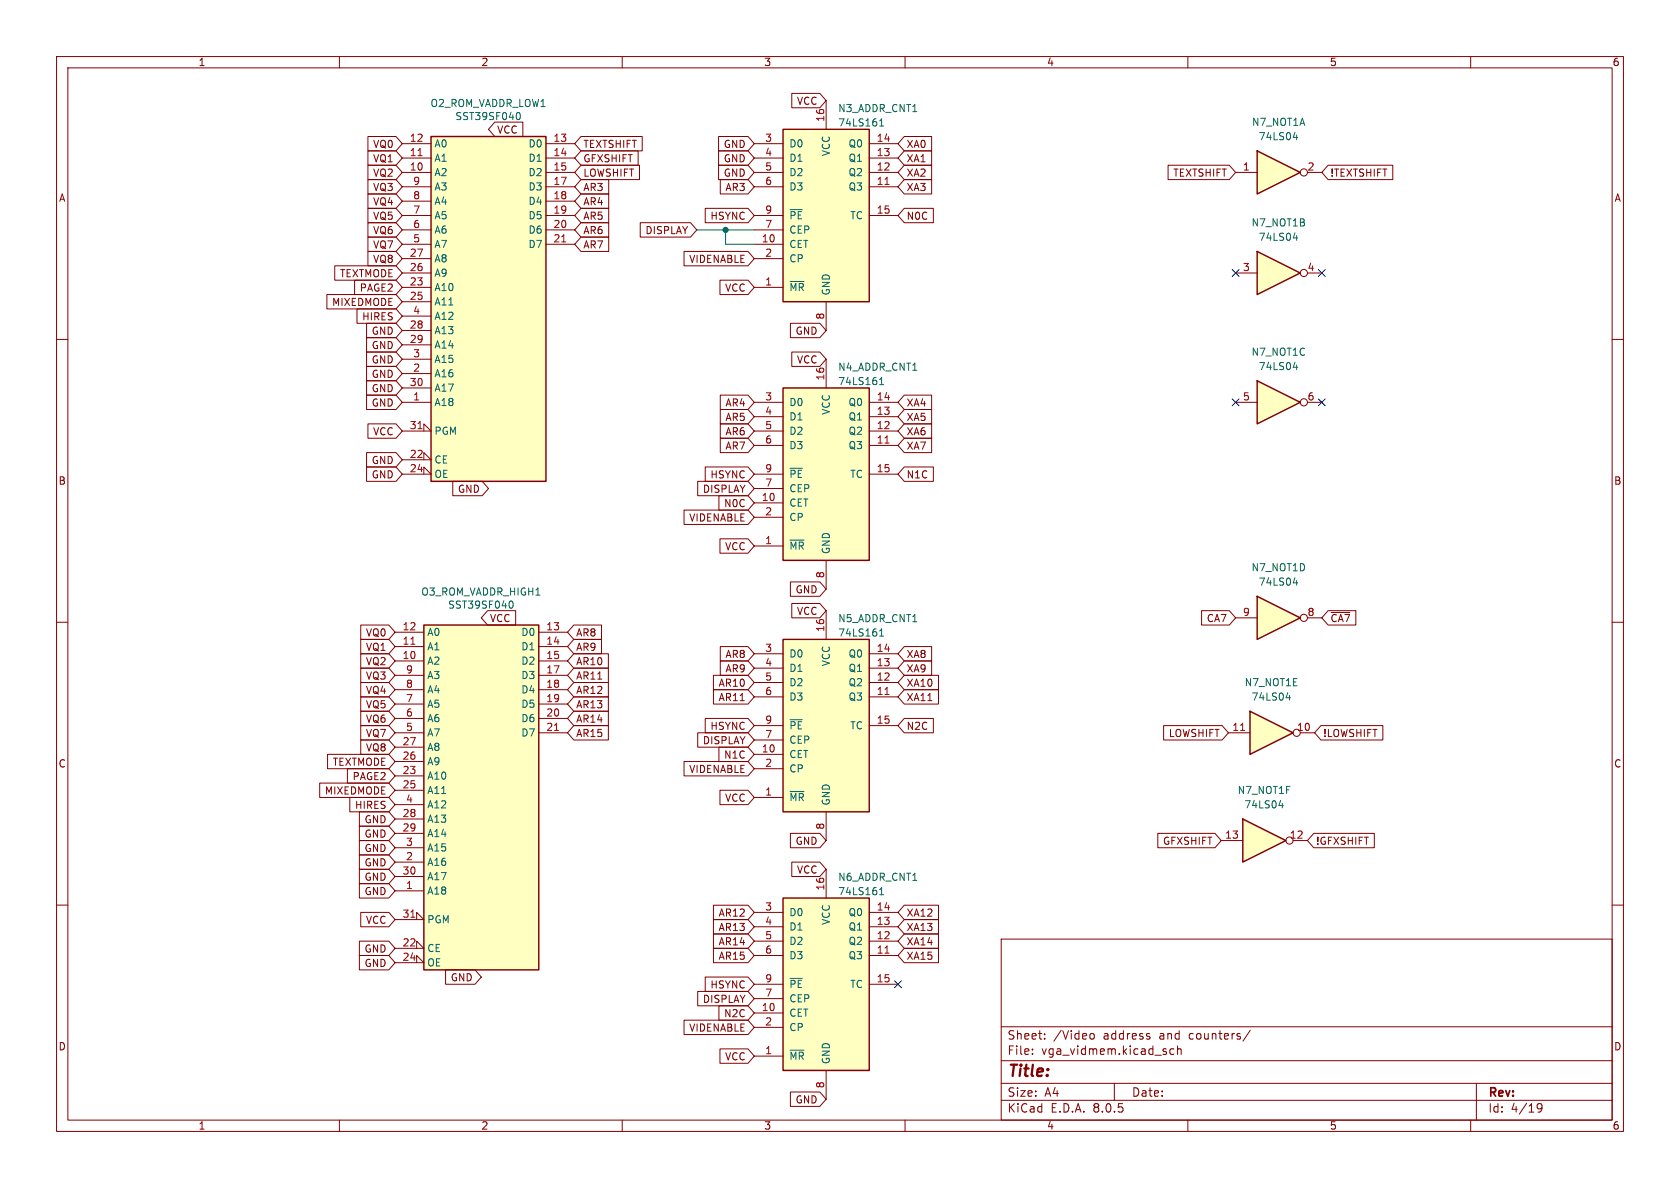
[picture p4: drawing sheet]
<svg xmlns="http://www.w3.org/2000/svg" width="297mm" height="210mm" viewBox="0 0 297 210" stroke-linecap="round" stroke-linejoin="round" font-family="sans-serif">
<g fill="none" stroke="#840000" stroke-width=".18">
<path d="M10 10h277v190h-277zM12 12h273v186h-273zM60 10v2M110 10v2M160 10v2M210 10v2M260 10v2M10 60h2M285 60h2M10 110h2M285 110h2M10 160h2"/>
<path d="M285 160h2M177 166h108v32h-108zM60 198v2M110 198v2M160 198v2M177 194.5h108M177 191.5h108M177 187.5h108M177 181.5h108M182.5 186.3v.1M182.5 185.5v.1M184.7 183.6v.1"/>
<path d="M184.7 182.8v.1M192.7 182.8l.5-.1 .3 .3v.4l-.2 .2-.3 .1-.3-.1M197 191.5v3M203.1 183.2l.2 .2-.2 .3M203.1 182.7l.1 .1M207.5 185.5l-.4-.1-.3 .3v.4l.2 .2h.5M208.2 185.5l.2-.1 .3 .1 .1 .9M208.2 184.9v1.5M210 198v2M221 182.1l-1.3 2M260 198v2M261 191.5v6.5"/>
<path d="M271.7 195.4l.3-.3 .5 .1a.99 .99 0 0 1-.3 1.4h-.3M271.7 195.7l.3 .3h.5l.1-.3"/>
</g>
<path d="M76.2 24.1h20.3v61h-20.3z" fill="#ffffc2"/>
<path d="M76.2 24.1h20.3v61h-20.3z" fill="none" stroke="#840000" stroke-width=".25"/>
<g fill="none" stroke="#840000" stroke-width=".18">
<path d="M71.1 30.5h5.1M71.1 27.9h5.1M71.1 25.4h5.1M71.1 33h5.1M71.1 35.6h5.1M71.1 38.1h5.1M96.5 30.5h5.1M96.5 27.9h5.1M96.5 25.4h5.1M96.5 33h5.1M96.5 35.6h5.1M96.5 38.1h5.1"/>
<path d="M71.1 40.6h5.1M71.1 43.2h5.1M71.1 50.8h5.1M71.1 53.3h5.1M71.1 48.3h5.1M71.1 45.7h5.1M71.1 58.4h5.1M71.1 55.9h5.1M96.5 40.6h5.1M96.5 43.2h5.1M71.1 76.2h5.1l-1.3-1.3v1.3M71.1 71.1h5.1"/>
<path d="M71.1 66h5.1M71.1 61h5.1M71.1 63.5h5.1M71.1 68.6h5.1M71.1 81.3h5.1l-1.3-1.3v1.3M71.1 83.8h5.1l-1.3-1.2v1.2"/>
</g>
<path d="M73.9 27.5h.7M99.3 42.8h.7M73.9 75.8h.7" fill="none" stroke="#a90000" stroke-width=".18"/>
<path d="M91.8 19.9a.75 .75 0 0 1-.2 1.3" fill="none" stroke="#006464" stroke-width=".18"/>
<path d="M221 125.7l7.6 3.8-7.6 3.9z" fill="#ffffc2"/>
<path d="M221 125.7l7.6 3.8-7.6 3.9z" fill="none" stroke="#840000" stroke-width=".25"/>
<g fill="none" stroke="#840000" stroke-width=".18">
<path d="M217.2 129.5h3.8M229.9 129.5h2.5"/>
<circle cx="229.2" cy="129.5" r=".63"/>
</g>
<path d="M219.3 129.1h.7" fill="none" stroke="#a90000" stroke-width=".18"/>
<path d="M227.4 123.3h.7M228 122.9v.9" fill="none" stroke="#006464" stroke-width=".18"/>
<path d="M138.4 22.9h15.3v30.4h-15.3z" fill="#ffffc2"/>
<path d="M138.4 22.9h15.3v30.4h-15.3z" fill="none" stroke="#840000" stroke-width=".25"/>
<g fill="none" stroke="#840000" stroke-width=".18">
<path d="M146 17.8v5.1M133.3 33h5.1M133.3 30.5h5.1M133.3 27.9h5.1M133.3 25.4h5.1M133.3 38.1h5.1M153.7 33h5M153.7 30.5h5M153.7 27.9h5M153.7 25.4h5M153.7 38.1h5M133.3 50.8h5.1"/>
<path d="M133.3 43.2h5.1M133.3 45.7h5.1M133.3 40.6h5.1M146 53.3v5.1"/>
</g>
<path d="M139.7 37.1h2.1M155.5 22.3h.7M155.5 21.4l.4-.4v1.3M139.7 49.8h2.4" fill="none" stroke="#006464" stroke-width=".18"/>
<path d="M156.5 32.6h.7" fill="none" stroke="#a90000" stroke-width=".18"/>
<path d="M222.2 67.3l7.7 3.8-7.7 3.8z" fill="#ffffc2"/>
<path d="M222.2 67.3l7.7 3.8-7.7 3.8z" fill="none" stroke="#840000" stroke-width=".25"/>
<g fill="none" stroke="#840000" stroke-width=".18">
<path d="M218.4 71.1h3.8M231.1 71.1h2.6"/>
<circle cx="230.5" cy="71.1" r=".63"/>
</g>
<path d="M228.6 64.9h.8M229.2 64.5v.8" fill="none" stroke="#006464" stroke-width=".18"/>
<path d="M222.2 105.4l7.7 3.8-7.7 3.8z" fill="#ffffc2"/>
<path d="M222.2 105.4l7.7 3.8-7.7 3.8z" fill="none" stroke="#840000" stroke-width=".25"/>
<g fill="none" stroke="#840000" stroke-width=".18">
<path d="M218.4 109.2h3.8M231.1 109.2h2.6"/>
<circle cx="230.5" cy="109.2" r=".63"/>
</g>
<path d="M228.6 103h.8M229.2 102.6v.8" fill="none" stroke="#006464" stroke-width=".18"/>
<path d="M138.4 113h15.3v30.5h-15.3z" fill="#ffffc2"/>
<path d="M138.4 113h15.3v30.5h-15.3z" fill="none" stroke="#840000" stroke-width=".25"/>
<g fill="none" stroke="#840000" stroke-width=".18">
<path d="M133.3 118.1h5.1M133.3 115.6h5.1M146 108v5M153.7 118.1h5M153.7 115.6h5M133.3 133.4h5.1M133.3 123.2h5.1M133.3 120.7h5.1M133.3 128.3h5.1M133.3 135.9h5.1M133.3 130.8h5.1M153.7 123.2h5"/>
<path d="M153.7 120.7h5M153.7 128.3h5M133.3 141h5.1M146 143.5v5.1"/>
</g>
<path d="M155.5 112.4h.7M155.5 111.5l.4-.3v1.2M139.7 139.9h2.4M139.7 127.2h2.1" fill="none" stroke="#006464" stroke-width=".18"/>
<path d="M156.5 122.8h.7" fill="none" stroke="#a90000" stroke-width=".18"/>
<path d="M138.4 68.6h15.3v30.5h-15.3z" fill="#ffffc2"/>
<path d="M138.4 68.6h15.3v30.5h-15.3z" fill="none" stroke="#840000" stroke-width=".25"/>
<g fill="none" stroke="#840000" stroke-width=".18">
<path d="M133.3 78.7h5.1M133.3 76.2h5.1M133.3 73.7h5.1M133.3 71.1h5.1M146 63.5v5.1M153.7 78.7h5M153.7 76.2h5M153.7 73.7h5M153.7 71.1h5M133.3 96.5h5.1M133.3 88.9h5.1M133.3 83.8h5.1"/>
<path d="M133.3 91.4h5.1M133.3 86.4h5.1M146 99.1v5M153.7 83.8h5"/>
</g>
<path d="M155.5 68h.7M155.5 67.1l.4-.4v1.3M139.7 95.5h2.4M139.7 82.8h2.1" fill="none" stroke="#006464" stroke-width=".18"/>
<path d="M156.5 78.3h.7" fill="none" stroke="#a90000" stroke-width=".18"/>
<path d="M138.4 158.8h15.3v30.4h-15.3z" fill="#ffffc2"/>
<path d="M138.4 158.8h15.3v30.4h-15.3z" fill="none" stroke="#840000" stroke-width=".25"/>
<g fill="none" stroke="#840000" stroke-width=".18">
<path d="M146 153.7v5.1M133.3 179.1h5.1M133.3 168.9h5.1M133.3 166.4h5.1M133.3 163.8h5.1M133.3 161.3h5.1M133.3 174h5.1M133.3 176.5h5.1M153.7 168.9h5M153.7 166.4h5M153.7 163.8h5M153.7 161.3h5"/>
<path d="M153.7 174h5M133.3 186.7h5.1M133.3 181.6h5.1M146 189.2v5.1"/>
</g>
<path d="M155.5 158.2h.7M155.5 157.3l.4-.4v1.3M139.7 172.9h2.1M139.7 185.6h2.4" fill="none" stroke="#006464" stroke-width=".18"/>
<path d="M156.5 168.5h.7" fill="none" stroke="#a90000" stroke-width=".18"/>
<path d="M219.7 144.8l7.6 3.8-7.6 3.8z" fill="#ffffc2"/>
<path d="M219.7 144.8l7.6 3.8-7.6 3.8z" fill="none" stroke="#840000" stroke-width=".25"/>
<g fill="none" stroke="#840000" stroke-width=".18">
<path d="M215.9 148.6h3.8M228.6 148.6h2.5"/>
<circle cx="228" cy="148.6" r=".63"/>
</g>
<path d="M226.1 142.4h.8M226.7 142v.8" fill="none" stroke="#006464" stroke-width=".18"/>
<path d="M74.9 110.5h20.3v61h-20.3z" fill="#ffffc2"/>
<path d="M74.9 110.5h20.3v61h-20.3z" fill="none" stroke="#840000" stroke-width=".25"/>
<g fill="none" stroke="#840000" stroke-width=".18">
<path d="M69.8 116.8h5.1M69.8 114.3h5.1M69.8 111.8h5.1M69.8 119.4h5.1M95.2 116.8h5.1M95.2 114.3h5.1M95.2 111.8h5.1M95.2 119.4h5.1M69.8 121.9h5.1M69.8 124.5h5.1M69.8 127h5.1M69.8 129.5h5.1"/>
<path d="M69.8 137.2h5.1M69.8 139.7h5.1M69.8 134.6h5.1M69.8 132.1h5.1M95.2 121.9h5.1M95.2 124.5h5.1M95.2 127h5.1M95.2 129.5h5.1M69.8 157.5h5.1M69.8 152.4h5.1M69.8 144.8h5.1M69.8 147.3h5.1"/>
<path d="M69.8 149.9h5.1M69.8 154.9h5.1M69.8 142.2h5.1M69.8 167.6h5.1l-1.2-1.2v1.2M69.8 170.2h5.1l-1.2-1.3v1.3M69.8 162.6h5.1l-1.2-1.3v1.3"/>
</g>
<path d="M72.6 113.9h.8M98 129.1h.8M72.6 162.1h.8" fill="none" stroke="#a90000" stroke-width=".18"/>
<path d="M90.5 106.3a.75 .75 0 0 1-.2 1.2" fill="none" stroke="#006464" stroke-width=".18"/>
<path d="M222.2 26.7l7.7 3.8-7.7 3.8z" fill="#ffffc2"/>
<path d="M222.2 26.7l7.7 3.8-7.7 3.8z" fill="none" stroke="#840000" stroke-width=".25"/>
<g fill="none" stroke="#840000" stroke-width=".18">
<path d="M218.4 30.5h3.8M231.1 30.5h2.6"/>
<circle cx="230.5" cy="30.5" r=".63"/>
</g>
<path d="M228.6 24.3h.8M229.2 23.9v.8" fill="none" stroke="#006464" stroke-width=".18"/>
<path d="M222.2 44.5l7.7 3.8-7.7 3.8z" fill="#ffffc2"/>
<path d="M222.2 44.5l7.7 3.8-7.7 3.8z" fill="none" stroke="#840000" stroke-width=".25"/>
<g fill="none" stroke="#840000" stroke-width=".18">
<path d="M140 16.5h4.9l1.1 1.3-1.1 1.3h-4.9zM65 31.7h5l1.1 1.3-1.1 1.3h-5zM65 29.2h5l1.1 1.3-1.1 1.3h-5zM65 26.7h5l1.1 1.2-1.1 1.3h-5zM65 24.1h5l1.1 1.3-1.1 1.3h-5zM65 39.4h5l1.1 1.2-1.1 1.3h-5zM65 36.8h5l1.1 1.3-1.1 1.3h-5zM65 34.3h5l1.1 1.3-1.1 1.2h-5zM87.5 21.6h4.9v2.5h-4.9l-1.1-1.2zM102.7 34.3h4.9v2.5h-4.9l-1.1-1.2zM102.7 29.2h10.4v2.6h-10.4l-1.1-1.3zM102.7 26.7h10.1v2.5h-10.1l-1.1-1.3z"/>
<path d="M102.7 31.7h4.9v2.6h-4.9l-1.1-1.3zM102.7 36.8h4.9v2.6h-4.9l-1.1-1.3zM102.7 39.4h4.9v2.5h-4.9l-1.1-1.3zM102.7 24.1h10.8v2.6h-10.8l-1.1-1.3zM113.2 39.4h8.9l1.1 1.2-1.1 1.3h-8.9zM124.7 36.8h7.5l1.1 1.3-1.1 1.3h-7.5zM127 26.7h5.2l1.1 1.2-1.1 1.3h-5.2zM127 24.1h5.2l1.1 1.3-1.1 1.3h-5.2zM127 29.2h5.2l1.1 1.3-1.1 1.3h-5.2zM127.3 31.7h4.9l1.1 1.3-1.1 1.3h-4.9zM159.9 24.1h4.8v2.6h-4.8l-1.2-1.3zM159.9 36.8h5.1v2.6h-5.1l-1.2-1.3z"/>
<path d="M159.9 31.7h4.8v2.6h-4.8l-1.2-1.3zM159.9 29.2h4.8v2.6h-4.8l-1.2-1.3zM159.9 26.7h4.8v2.5h-4.8l-1.2-1.3zM206.5 29.2h10.8l1.1 1.3-1.1 1.3h-10.8zM234.8 29.2h11.4v2.6h-11.4l-1.1-1.3zM57.8 52.1h12.2l1.1 1.2-1.1 1.3h-12.2zM59.2 47h10.8l1.1 1.3-1.1 1.2h-10.8zM62.7 49.5h7.3l1.1 1.3-1.1 1.3h-7.3zM63.1 54.6h6.9l1.1 1.3-1.1 1.3h-6.9zM64.8 59.7h5.2l1.1 1.3-1.1 1.2h-5.2zM64.8 57.1h5.2l1.1 1.3-1.1 1.3h-5.2zM65 41.9h5l1.1 1.3-1.1 1.3h-5z"/>
<path d="M65 44.4h5l1.1 1.3-1.1 1.3h-5zM102.7 41.9h4.9v2.6h-4.9l-1.1-1.3zM120.9 44.4h11.3l1.1 1.3-1.1 1.3h-11.3zM127.3 49.5h4.9l1.1 1.3-1.1 1.3h-4.9zM139.7 57.1h5.2l1.1 1.3-1.1 1.3h-5.2zM218.4 48.3h3.8M231.1 48.3h2.6M64.8 69.8h5.2l1.1 1.3-1.1 1.3h-5.2zM64.8 62.2h5.2l1.1 1.3-1.1 1.3h-5.2zM64.8 67.3h5.2l1.1 1.3-1.1 1.3h-5.2zM64.8 64.8h5.2l1.1 1.2-1.1 1.3h-5.2zM65 74.9h5l1.1 1.3-1.1 1.3h-5z"/>
<path d="M127.3 72.4h4.9l1.1 1.3-1.1 1.2h-4.9zM127.3 74.9h4.9l1.1 1.3-1.1 1.3h-4.9zM127.3 77.5h4.9l1.1 1.2-1.1 1.3h-4.9zM127.3 69.8h4.9l1.1 1.3-1.1 1.3h-4.9zM140 62.2h4.9l1.1 1.3-1.1 1.3h-4.9zM159.9 77.5h4.8v2.5h-4.8l-1.2-1.3zM159.9 74.9h4.8v2.6h-4.8l-1.2-1.3zM159.9 69.8h4.8v2.6h-4.8l-1.2-1.3zM159.9 72.4h4.8v2.5h-4.8l-1.2-1.2zM64.8 82.5h5.2l1.1 1.3-1.1 1.3h-5.2zM64.8 80h5.2l1.1 1.3-1.1 1.3h-5.2zM80 85.1h5.2l1.2 1.3-1.2 1.2h-5.2z"/>
<path d="M120.9 90.2h11.3l1.1 1.2-1.1 1.3h-11.3zM123.3 85.1h8.9l1.1 1.3-1.1 1.2h-8.9zM124.7 82.5h7.5l1.1 1.3-1.1 1.3h-7.5zM127.1 87.6h5.1l1.1 1.3-1.1 1.3h-5.1zM127.3 95.2h4.9l1.1 1.3-1.1 1.3h-4.9zM159.9 82.5h5.1v2.6h-5.1l-1.2-1.3zM63.8 115.6h4.9l1.1 1.2-1.1 1.3h-4.9zM63.8 113h4.9l1.1 1.3-1.1 1.3h-4.9zM63.8 110.5h4.9l1.1 1.3-1.1 1.2h-4.9zM63.8 118.1h4.9l1.1 1.3-1.1 1.3h-4.9zM86.2 107.9h5v2.6h-5l-1.1-1.3zM101.4 115.6h6.2v2.5h-6.2l-1.1-1.3z"/>
<path d="M101.4 118.1h6.2v2.6h-6.2l-1.1-1.3zM101.4 110.5h4.9v2.5h-4.9l-1.1-1.2zM101.4 113h4.9v2.6h-4.9l-1.1-1.3zM126.1 119.4h6.1l1.1 1.3-1.1 1.2h-6.1zM127.3 116.8h4.9l1.1 1.3-1.1 1.3h-4.9zM127.3 114.3h4.9l1.1 1.3-1.1 1.2h-4.9zM139.7 102.9h5.2l1.1 1.2-1.1 1.3h-5.2zM140 106.7h4.9l1.1 1.3-1.1 1.2h-4.9zM159.9 119.4h6v2.5h-6l-1.2-1.2zM159.9 114.3h4.8v2.5h-4.8l-1.2-1.2zM159.9 116.8h4.8v2.6h-4.8l-1.2-1.3zM212.4 107.9h4.9l1.1 1.3-1.1 1.3h-4.9z"/>
<path d="M234.8 107.9h4.9v2.6h-4.9l-1.1-1.3zM235.3 108.3h3.4M56.5 138.4h12.2l1.1 1.3-1.1 1.3h-12.2zM57.9 133.3h10.8l1.1 1.3-1.1 1.3h-10.8zM61.4 135.9h7.3l1.1 1.3-1.1 1.2h-7.3zM63.8 130.8h4.9l1.1 1.3-1.1 1.3h-4.9zM63.8 125.7h4.9l1.1 1.3-1.1 1.3h-4.9zM63.8 120.6h4.9l1.1 1.3-1.1 1.3h-4.9zM63.8 123.2h4.9l1.1 1.3-1.1 1.2h-4.9zM63.8 128.3h4.9l1.1 1.2-1.1 1.3h-4.9zM101.4 120.6h6.2v2.6h-6.2l-1.1-1.3zM101.4 128.3h6.2v2.5h-6.2l-1.1-1.3z"/>
<path d="M101.4 125.7h6.2v2.6h-6.2l-1.1-1.3zM101.4 123.2h6.2v2.5h-6.2l-1.1-1.2zM120.9 134.6h11.3l1.1 1.3-1.1 1.3h-11.3zM123.3 129.5h8.9l1.1 1.3-1.1 1.3h-8.9zM124.7 127h7.5l1.1 1.3-1.1 1.2h-7.5zM126.1 121.9h6.1l1.1 1.3-1.1 1.3h-6.1zM127.1 132.1h5.1l1.1 1.3-1.1 1.2h-5.1zM127.3 139.7h4.9l1.1 1.3-1.1 1.2h-4.9zM159.9 121.9h6v2.6h-6l-1.2-1.3zM159.9 127h5.1v2.5h-5.1l-1.2-1.2zM205.7 128.3h10.4l1.1 1.2-1.1 1.3h-10.4zM233.5 128.3h11v2.5h-11l-1.1-1.3z"/>
<path d="M61.8 141h6.9l1.1 1.2-1.1 1.3h-6.9zM63.5 148.6h5.2l1.1 1.3-1.1 1.2h-5.2zM63.5 156.2h5.2l1.1 1.3-1.1 1.3h-5.2zM63.5 151.1h5.2l1.1 1.3-1.1 1.3h-5.2zM63.5 146h5.2l1.1 1.3-1.1 1.3h-5.2zM63.5 153.7h5.2l1.1 1.2-1.1 1.3h-5.2zM63.5 143.5h5.2l1.1 1.3-1.1 1.3h-5.2zM139.7 147.3h5.2l1.1 1.3-1.1 1.3h-5.2zM140 152.4h4.9l1.1 1.3-1.1 1.2h-4.9zM204.7 147.3h10.1l1.1 1.3-1.1 1.3h-10.1zM232.3 147.3h10.7v2.6h-10.7l-1.2-1.3zM63.5 168.9h5.2l1.1 1.3-1.1 1.3h-5.2z"/>
<path d="M63.5 166.4h5.2l1.1 1.2-1.1 1.3h-5.2zM63.8 161.3h4.9l1.1 1.3-1.1 1.2h-4.9zM78.8 171.4h5.2l1.1 1.3-1.1 1.3h-5.2zM123.3 175.3h8.9l1.1 1.2-1.1 1.3h-8.9zM124.7 172.7h7.5l1.1 1.3-1.1 1.3h-7.5zM126.1 167.6h6.1l1.1 1.3-1.1 1.3h-6.1zM126.1 162.6h6.1l1.1 1.2-1.1 1.3h-6.1zM126.1 165.1h6.1l1.1 1.3-1.1 1.2h-6.1zM126.1 160h6.1l1.1 1.3-1.1 1.3h-6.1zM127.1 177.8h5.1l1.1 1.3-1.1 1.2h-5.1zM159.9 160h6v2.6h-6l-1.2-1.3zM159.9 167.6h6v2.6h-6l-1.2-1.3z"/>
<path d="M159.9 162.6h6v2.5h-6l-1.2-1.3zM159.9 165.1h6v2.5h-6l-1.2-1.2zM120.9 180.3h11.3l1.1 1.3-1.1 1.3h-11.3zM127.3 185.4h4.9l1.1 1.3-1.1 1.3h-4.9zM139.7 193h5.2l1.1 1.3-1.1 1.3h-5.2z"/>
<circle cx="230.5" cy="48.3" r=".63"/>
</g>
<path d="M228.6 42.1h.8M229.2 41.6v.9" fill="none" stroke="#006464" stroke-width=".18"/>
<path d="M123.2 40.6h10.1M128.3 40.6v2.6h5" fill="none" stroke="#009600" stroke-width=".18"/>
<path d="M217.8 47.7l1.2 1.2M219 47.7l-1.2 1.2M233.1 47.7l1.2 1.2M234.3 47.7l-1.2 1.2M217.8 70.5l1.2 1.2M219 70.5l-1.2 1.2M233.1 70.5l1.2 1.2M234.3 70.5l-1.2 1.2M158.1 173.4l1.3 1.2M159.4 173.4l-1.3 1.2" fill="none" stroke="#000084" stroke-width=".18"/>
<circle cx="128.3" cy="40.6" r=".46" fill="#009600" stroke="#009600" stroke-width=".18"/>
<text font-size="2.8" fill="#840000" x="178" y="190.9">Title:</text>
<g font-size="2.1" fill="#840000">
<text x="178" y="184">Sheet:</text>
<text x="186.2" y="184">/Video</text>
<text x="195.1" y="184">address</text>
<text x="205.1" y="184">and</text>
<text x="210.5" y="184">counters/</text>
<text x="178" y="186.7">File:</text>
<text x="184.1" y="186.7">vga_vidmem.kicad_sch</text>
<text x="178" y="196.9">KiCad</text>
<text x="178" y="194.1">Size:</text>
<text x="184.7" y="194.1">A4</text>
<text x="185.7" y="196.9">E.D.A.</text>
<text x="193.3" y="196.9">8.0.5</text>
<text x="200" y="194.1">Date:</text>
<text x="263" y="194.3">Rev:</text>
<text x="263" y="196.9">Id:</text>
<text x="267.1" y="196.9">4/19</text>
</g>
<g font-size="1.8" fill="#840000">
<text x="35" y="11.9">1</text>
<text x="85" y="11.9">2</text>
<text x="135" y="11.9">3</text>
<text x="185" y="11.9">4</text>
<text x="235" y="11.9">5</text>
<text x="285" y="11.9">6</text>
<text x="87.8" y="23.8">VCC</text>
<text x="140.8" y="18.7">VCC</text>
<text x="65.9" y="28.9">VQ1</text>
<text x="65.9" y="26.4">VQ0</text>
<text x="103" y="28.9">GFXSHIFT</text>
<text x="103" y="26.4">TEXTSHIFT</text>
<text x="127.8" y="28.9">GND</text>
<text x="127.8" y="26.4">GND</text>
<text x="160.2" y="26.4">XA0</text>
<text x="160.2" y="28.9">XA1</text>
<text x="10.3" y="35.9">A</text>
<text x="65.9" y="34">VQ3</text>
<text x="65.9" y="31.4">VQ2</text>
<text x="103" y="31.4">LOWSHIFT</text>
<text x="103" y="34">AR3</text>
<text x="127.8" y="31.4">GND</text>
<text x="128.1" y="34">AR3</text>
<text x="160.2" y="34">XA3</text>
<text x="160.2" y="31.4">XA2</text>
<text x="207.3" y="31.4">TEXTSHIFT</text>
<text x="235.1" y="31.4">!TEXTSHIFT</text>
<text x="285.3" y="35.9">A</text>
<text x="65.9" y="41.6">VQ6</text>
<text x="65.9" y="39.1">VQ5</text>
<text x="65.9" y="36.5">VQ4</text>
<text x="103" y="36.5">AR4</text>
<text x="103" y="39.1">AR5</text>
<text x="103" y="41.6">AR6</text>
<text x="114" y="41.6">DISPLAY</text>
<text x="125.5" y="39.1">HSYNC</text>
<text x="160.2" y="39.1">N0C</text>
<text x="65.9" y="44.1">VQ7</text>
<text x="65.9" y="46.7">VQ8</text>
<text x="103" y="44.1">AR7</text>
<text x="121.7" y="46.7">VIDENABLE</text>
<text x="60" y="49.2">TEXTMODE</text>
<text x="63.5" y="51.8">PAGE2</text>
<text x="128.1" y="51.8">VCC</text>
<text x="58.6" y="54.3">MIXEDMODE</text>
<text x="63.9" y="56.8">HIRES</text>
<text x="65.6" y="59.4">GND</text>
<text x="140.5" y="59.4">GND</text>
<text x="65.6" y="61.9">GND</text>
<text x="65.6" y="64.5">GND</text>
<text x="140.8" y="64.5">VCC</text>
<text x="65.6" y="69.5">GND</text>
<text x="65.6" y="67">GND</text>
<text x="65.6" y="72.1">GND</text>
<text x="65.9" y="77.2">VCC</text>
<text x="128.1" y="74.6">AR5</text>
<text x="128.1" y="77.2">AR6</text>
<text x="128.1" y="72.1">AR4</text>
<text x="160.2" y="77.2">XA6</text>
<text x="160.2" y="72.1">XA4</text>
<text x="160.2" y="74.6">XA5</text>
<text x="65.6" y="82.2">GND</text>
<text x="128.1" y="79.7">AR7</text>
<text x="160.2" y="79.7">XA7</text>
<text x="10.3" y="85.9">B</text>
<text x="65.6" y="84.8">GND</text>
<text x="80.9" y="87.3">GND</text>
<text x="124.2" y="87.3">DISPLAY</text>
<text x="125.5" y="84.8">HSYNC</text>
<text x="127.9" y="89.9">N0C</text>
<text x="160.2" y="84.8">N1C</text>
<text x="285.3" y="85.9">B</text>
<text x="121.7" y="92.4">VIDENABLE</text>
<text x="128.1" y="97.5">VCC</text>
<text x="140.5" y="105.1">GND</text>
<text x="64.6" y="112.7">VQ0</text>
<text x="86.5" y="110.2">VCC</text>
<text x="101.8" y="112.7">AR8</text>
<text x="140.8" y="108.9">VCC</text>
<text x="213.2" y="110.2">CA7</text>
<text x="235.1" y="110.2">~{CA7}</text>
<text x="64.6" y="117.8">VQ2</text>
<text x="64.6" y="115.3">VQ1</text>
<text x="101.8" y="117.8">AR10</text>
<text x="101.8" y="115.3">AR9</text>
<text x="128.1" y="119.1">AR9</text>
<text x="128.1" y="116.5">AR8</text>
<text x="160.2" y="116.5">XA8</text>
<text x="160.2" y="119.1">XA9</text>
<text x="64.6" y="120.3">VQ3</text>
<text x="64.6" y="122.9">VQ4</text>
<text x="64.6" y="125.4">VQ5</text>
<text x="101.8" y="122.9">AR12</text>
<text x="101.8" y="125.4">AR13</text>
<text x="101.8" y="120.3">AR11</text>
<text x="126.9" y="124.1">AR11</text>
<text x="126.9" y="121.6">AR10</text>
<text x="160.2" y="121.6">XA10</text>
<text x="160.2" y="124.1">XA11</text>
<text x="64.6" y="128">VQ6</text>
<text x="64.6" y="130.5">VQ7</text>
<text x="101.8" y="130.5">AR15</text>
<text x="101.8" y="128">AR14</text>
<text x="124.2" y="131.8">DISPLAY</text>
<text x="125.5" y="129.2">HSYNC</text>
<text x="160.2" y="129.2">N2C</text>
<text x="206.5" y="130.5">LOWSHIFT</text>
<text x="233.8" y="130.5">!LOWSHIFT</text>
<text x="10.3" y="135.9">C</text>
<text x="58.7" y="135.6">TEXTMODE</text>
<text x="64.6" y="133">VQ8</text>
<text x="121.7" y="136.8">VIDENABLE</text>
<text x="127.9" y="134.3">N1C</text>
<text x="285.3" y="135.9">C</text>
<text x="57.3" y="140.7">MIXEDMODE</text>
<text x="62.2" y="138.1">PAGE2</text>
<text x="62.7" y="143.2">HIRES</text>
<text x="128.1" y="141.9">VCC</text>
<text x="64.3" y="148.3">GND</text>
<text x="64.3" y="145.7">GND</text>
<text x="140.5" y="149.5">GND</text>
<text x="205.5" y="149.5">GFXSHIFT</text>
<text x="232.6" y="149.5">!GFXSHIFT</text>
<text x="64.3" y="150.8">GND</text>
<text x="64.3" y="153.4">GND</text>
<text x="64.3" y="155.9">GND</text>
<text x="140.8" y="154.6">VCC</text>
<text x="64.3" y="158.4">GND</text>
<text x="64.6" y="163.5">VCC</text>
<text x="126.9" y="164.8">AR13</text>
<text x="126.9" y="167.3">AR14</text>
<text x="126.9" y="162.2">AR12</text>
<text x="160.2" y="162.2">XA12</text>
<text x="160.2" y="164.8">XA13</text>
<text x="160.2" y="167.3">XA14</text>
<text x="64.3" y="171.1">GND</text>
<text x="64.3" y="168.6">GND</text>
<text x="79.6" y="173.7">GND</text>
<text x="126.9" y="169.9">AR15</text>
<text x="160.2" y="169.9">XA15</text>
<text x="124.2" y="177.5">DISPLAY</text>
<text x="125.5" y="174.9">HSYNC</text>
<text x="10.3" y="185.9">D</text>
<text x="121.7" y="182.6">VIDENABLE</text>
<text x="127.9" y="180">N2C</text>
<text x="285.3" y="185.9">D</text>
<text x="128.1" y="187.6">VCC</text>
<text x="140.5" y="195.3">GND</text>
<text x="35" y="199.9">1</text>
<text x="85" y="199.9">2</text>
<text x="135" y="199.9">3</text>
<text x="185" y="199.9">4</text>
<text x="235" y="199.9">5</text>
<text x="285" y="199.9">6</text>
</g>
<g font-size="1.8" fill="#006464">
<text x="76" y="19.1">O2_ROM_VADDR_LOW1</text>
<text x="80.4" y="21.4">SST39SF040</text>
<text x="148.1" y="20">N3_ADDR_CNT1</text>
<text x="148.1" y="22.6">74LS161</text>
<text x="221.2" y="22.5">N7_NOT1A</text>
<text x="76.7" y="28.8">A1</text>
<text x="76.7" y="26.3">A0</text>
<text x="93.3" y="26.3">D0</text>
<text x="93.3" y="28.8">D1</text>
<text x="139.4" y="26.3">D0</text>
<text x="139.4" y="28.8">D1</text>
<text x="146.9" y="27.7" transform="rotate(-90 146.9 27.7)">VCC</text>
<text x="149.9" y="28.8">Q1</text>
<text x="149.9" y="26.3">Q0</text>
<text x="222.4" y="25">74LS04</text>
<text x="76.7" y="31.3">A2</text>
<text x="76.7" y="33.9">A3</text>
<text x="93.3" y="31.3">D2</text>
<text x="93.3" y="33.9">D3</text>
<text x="139.4" y="31.3">D2</text>
<text x="139.4" y="33.9">D3</text>
<text x="149.9" y="33.9">Q3</text>
<text x="149.9" y="31.3">Q2</text>
<text x="76.7" y="41.5">A6</text>
<text x="76.7" y="39">A5</text>
<text x="76.7" y="36.4">A4</text>
<text x="93.3" y="36.4">D4</text>
<text x="93.3" y="39">D5</text>
<text x="93.3" y="41.5">D6</text>
<text x="139.4" y="41.5">CEP</text>
<text x="139.4" y="39">~{PE}</text>
<text x="150.2" y="39">TC</text>
<text x="221.2" y="40.2">N7_NOT1B</text>
<text x="76.7" y="46.6">A8</text>
<text x="76.7" y="44">A7</text>
<text x="93.3" y="44">D7</text>
<text x="139.4" y="44">CET</text>
<text x="139.4" y="46.6">CP</text>
<text x="222.4" y="42.8">74LS04</text>
<text x="76.7" y="51.7">A10</text>
<text x="76.7" y="49.1">A9</text>
<text x="139.4" y="51.7">~{MR}</text>
<text x="146.9" y="52.3" transform="rotate(-90 146.9 52.3)">GND</text>
<text x="76.7" y="54.2">A11</text>
<text x="76.7" y="59.3">A13</text>
<text x="76.7" y="56.7">A12</text>
<text x="76.7" y="61.8">A14</text>
<text x="76.7" y="64.4">A15</text>
<text x="148.1" y="65.7">N4_ADDR_CNT1</text>
<text x="221.2" y="63.1">N7_NOT1C</text>
<text x="222.4" y="65.6">74LS04</text>
<text x="76.7" y="72">A18</text>
<text x="76.7" y="66.9">A16</text>
<text x="76.7" y="69.4">A17</text>
<text x="139.4" y="72">D0</text>
<text x="148.1" y="68.3">74LS161</text>
<text x="149.9" y="72">Q0</text>
<text x="76.7" y="77.1">PGM</text>
<text x="139.4" y="74.5">D1</text>
<text x="139.4" y="77.1">D2</text>
<text x="146.9" y="73.4" transform="rotate(-90 146.9 73.4)">VCC</text>
<text x="149.9" y="77.1">Q2</text>
<text x="149.9" y="74.5">Q1</text>
<text x="76.7" y="82.1">CE</text>
<text x="139.4" y="79.6">D3</text>
<text x="149.9" y="79.6">Q3</text>
<text x="76.7" y="84.7">OE</text>
<text x="139.4" y="89.8">CET</text>
<text x="139.4" y="87.2">CEP</text>
<text x="139.4" y="84.7">~{PE}</text>
<text x="150.2" y="84.7">TC</text>
<text x="139.4" y="92.3">CP</text>
<text x="139.4" y="97.4">~{MR}</text>
<text x="146.9" y="98" transform="rotate(-90 146.9 98)">GND</text>
<text x="221.2" y="101.2">N7_NOT1D</text>
<text x="74.4" y="105.5">O3_ROM_VADDR_HIGH1</text>
<text x="79.1" y="107.8">SST39SF040</text>
<text x="222.4" y="103.7">74LS04</text>
<text x="75.4" y="112.6">A0</text>
<text x="92.1" y="112.6">D0</text>
<text x="148.1" y="110.2">N5_ADDR_CNT1</text>
<text x="148.1" y="112.7">74LS161</text>
<text x="75.4" y="117.7">A2</text>
<text x="75.4" y="115.2">A1</text>
<text x="92.1" y="115.2">D1</text>
<text x="92.1" y="117.7">D2</text>
<text x="139.4" y="116.4">D0</text>
<text x="139.4" y="119">D1</text>
<text x="146.9" y="117.9" transform="rotate(-90 146.9 117.9)">VCC</text>
<text x="149.9" y="119">Q1</text>
<text x="149.9" y="116.4">Q0</text>
<text x="75.4" y="125.3">A5</text>
<text x="75.4" y="122.8">A4</text>
<text x="75.4" y="120.2">A3</text>
<text x="92.1" y="120.2">D3</text>
<text x="92.1" y="122.8">D4</text>
<text x="92.1" y="125.3">D5</text>
<text x="139.4" y="121.5">D2</text>
<text x="139.4" y="124.1">D3</text>
<text x="149.9" y="124.1">Q3</text>
<text x="149.9" y="121.5">Q2</text>
<text x="219.9" y="121.5">N7_NOT1E</text>
<text x="221.2" y="124.1">74LS04</text>
<text x="75.4" y="130.4">A7</text>
<text x="75.4" y="127.9">A6</text>
<text x="92.1" y="127.9">D6</text>
<text x="92.1" y="130.4">D7</text>
<text x="139.4" y="131.7">CEP</text>
<text x="139.4" y="129.1">~{PE}</text>
<text x="150.2" y="129.1">TC</text>
<text x="75.4" y="135.5">A9</text>
<text x="75.4" y="132.9">A8</text>
<text x="139.4" y="134.2">CET</text>
<text x="139.4" y="136.8">CP</text>
<text x="75.4" y="138">A10</text>
<text x="75.4" y="140.6">A11</text>
<text x="75.4" y="143.1">A12</text>
<text x="139.4" y="141.8">~{MR}</text>
<text x="146.9" y="142.5" transform="rotate(-90 146.9 142.5)">GND</text>
<text x="218.7" y="140.6">N7_NOT1F</text>
<text x="219.9" y="143.1">74LS04</text>
<text x="75.4" y="145.6">A13</text>
<text x="75.4" y="148.2">A14</text>
<text x="75.4" y="153.3">A16</text>
<text x="75.4" y="150.7">A15</text>
<text x="75.4" y="155.8">A17</text>
<text x="148.1" y="155.9">N6_ADDR_CNT1</text>
<text x="75.4" y="158.3">A18</text>
<text x="148.1" y="158.5">74LS161</text>
<text x="75.4" y="163.4">PGM</text>
<text x="139.4" y="162.2">D0</text>
<text x="139.4" y="164.7">D1</text>
<text x="139.4" y="167.2">D2</text>
<text x="146.9" y="163.6" transform="rotate(-90 146.9 163.6)">VCC</text>
<text x="149.9" y="167.2">Q2</text>
<text x="149.9" y="164.7">Q1</text>
<text x="149.9" y="162.2">Q0</text>
<text x="75.4" y="168.5">CE</text>
<text x="75.4" y="171">OE</text>
<text x="139.4" y="169.8">D3</text>
<text x="149.9" y="169.8">Q3</text>
<text x="139.4" y="179.9">CET</text>
<text x="139.4" y="177.4">CEP</text>
<text x="139.4" y="174.9">~{PE}</text>
<text x="150.2" y="174.9">TC</text>
<text x="139.4" y="182.5">CP</text>
<text x="139.4" y="187.6">~{MR}</text>
<text x="146.9" y="188.2" transform="rotate(-90 146.9 188.2)">GND</text>
</g>
<g font-size="1.8" fill="#a90000">
<text x="145.8" y="21.6" transform="rotate(-90 145.8 21.6)">16</text>
<text x="72.3" y="27.7">11</text>
<text x="72.3" y="25.1">12</text>
<text x="97.7" y="25.1">13</text>
<text x="97.7" y="27.7">14</text>
<text x="135.2" y="25.1">3</text>
<text x="135.2" y="27.7">4</text>
<text x="154.9" y="27.7">13</text>
<text x="154.9" y="25.1">14</text>
<text x="72.3" y="30.2">10</text>
<text x="73" y="35.3">8</text>
<text x="73" y="32.8">9</text>
<text x="97.7" y="30.2">15</text>
<text x="97.7" y="32.8">17</text>
<text x="97.7" y="35.3">18</text>
<text x="135.2" y="30.2">5</text>
<text x="135.2" y="32.8">6</text>
<text x="154.9" y="32.8">11</text>
<text x="154.9" y="30.2">12</text>
<text x="219.6" y="30.2">1</text>
<text x="231.1" y="30.2">2</text>
<text x="73" y="40.4">6</text>
<text x="73" y="37.8">7</text>
<text x="97.7" y="37.8">19</text>
<text x="97.7" y="40.4">20</text>
<text x="135.2" y="40.4">7</text>
<text x="135.2" y="37.8">9</text>
<text x="154.9" y="37.8">15</text>
<text x="72.3" y="45.5">27</text>
<text x="73" y="42.9">5</text>
<text x="97.7" y="42.9">21</text>
<text x="134.6" y="42.9">10</text>
<text x="135.2" y="45.5">2</text>
<text x="72.3" y="50.5">23</text>
<text x="72.3" y="53.1">25</text>
<text x="72.3" y="48">26</text>
<text x="135.2" y="50.5">1</text>
<text x="219.6" y="48">3</text>
<text x="231.1" y="48">4</text>
<text x="72.3" y="58.2">28</text>
<text x="73" y="55.6">4</text>
<text x="145.8" y="56.6" transform="rotate(-90 145.8 56.6)">8</text>
<text x="72.3" y="60.7">29</text>
<text x="73" y="65.8">2</text>
<text x="73" y="63.2">3</text>
<text x="72.3" y="68.3">30</text>
<text x="73" y="70.9">1</text>
<text x="135.2" y="70.9">3</text>
<text x="145.8" y="67.4" transform="rotate(-90 145.8 67.4)">16</text>
<text x="154.9" y="70.9">14</text>
<text x="219.6" y="70.9">5</text>
<text x="231.1" y="70.9">6</text>
<text x="72.3" y="75.9">31</text>
<text x="135.2" y="73.4">4</text>
<text x="135.2" y="75.9">5</text>
<text x="154.9" y="75.9">12</text>
<text x="154.9" y="73.4">13</text>
<text x="72.3" y="81">22</text>
<text x="72.3" y="83.6">24</text>
<text x="135.2" y="78.5">6</text>
<text x="135.2" y="83.6">9</text>
<text x="154.9" y="78.5">11</text>
<text x="154.9" y="83.6">15</text>
<text x="134.6" y="88.6">10</text>
<text x="135.2" y="86.1">7</text>
<text x="135.2" y="91.2">2</text>
<text x="135.2" y="96.3">1</text>
<text x="145.8" y="102.3" transform="rotate(-90 145.8 102.3)">8</text>
<text x="71.1" y="111.5">12</text>
<text x="96.5" y="111.5">13</text>
<text x="145.8" y="111.8" transform="rotate(-90 145.8 111.8)">16</text>
<text x="219.6" y="109">9</text>
<text x="231.1" y="109">8</text>
<text x="71.1" y="116.6">10</text>
<text x="71.1" y="114">11</text>
<text x="71.7" y="119.1">9</text>
<text x="96.5" y="114">14</text>
<text x="96.5" y="116.6">15</text>
<text x="96.5" y="119.1">17</text>
<text x="135.2" y="115.3">3</text>
<text x="135.2" y="117.9">4</text>
<text x="154.9" y="117.9">13</text>
<text x="154.9" y="115.3">14</text>
<text x="71.7" y="124.2">7</text>
<text x="71.7" y="121.7">8</text>
<text x="96.5" y="121.7">18</text>
<text x="96.5" y="124.2">19</text>
<text x="135.2" y="120.4">5</text>
<text x="135.2" y="122.9">6</text>
<text x="154.9" y="122.9">11</text>
<text x="154.9" y="120.4">12</text>
<text x="71.1" y="131.8">27</text>
<text x="71.7" y="129.3">5</text>
<text x="71.7" y="126.7">6</text>
<text x="96.5" y="126.7">20</text>
<text x="96.5" y="129.3">21</text>
<text x="135.2" y="130.6">7</text>
<text x="135.2" y="128">9</text>
<text x="154.9" y="128">15</text>
<text x="217.8" y="129.3">11</text>
<text x="229.2" y="129.3">10</text>
<text x="71.1" y="136.9">23</text>
<text x="71.1" y="134.4">26</text>
<text x="134.6" y="133.1">10</text>
<text x="135.2" y="135.6">2</text>
<text x="71.1" y="139.4">25</text>
<text x="71.7" y="142">4</text>
<text x="135.2" y="140.7">1</text>
<text x="71.1" y="144.5">28</text>
<text x="71.1" y="147.1">29</text>
<text x="71.7" y="149.6">3</text>
<text x="145.8" y="146.8" transform="rotate(-90 145.8 146.8)">8</text>
<text x="216.5" y="148.3">13</text>
<text x="227.9" y="148.3">12</text>
<text x="71.1" y="154.7">30</text>
<text x="71.7" y="152.1">2</text>
<text x="71.7" y="157.2">1</text>
<text x="135.2" y="161">3</text>
<text x="145.8" y="157.5" transform="rotate(-90 145.8 157.5)">16</text>
<text x="154.9" y="161">14</text>
<text x="71.1" y="167.4">22</text>
<text x="71.1" y="162.3">31</text>
<text x="135.2" y="163.6">4</text>
<text x="135.2" y="166.1">5</text>
<text x="154.9" y="166.1">12</text>
<text x="154.9" y="163.6">13</text>
<text x="71.1" y="169.9">24</text>
<text x="135.2" y="168.7">6</text>
<text x="135.2" y="173.7">9</text>
<text x="154.9" y="168.7">11</text>
<text x="154.9" y="173.7">15</text>
<text x="134.6" y="178.8">10</text>
<text x="135.2" y="176.3">7</text>
<text x="135.2" y="181.4">2</text>
<text x="135.2" y="186.4">1</text>
<text x="145.8" y="192.5" transform="rotate(-90 145.8 192.5)">8</text>
</g>
</svg>
